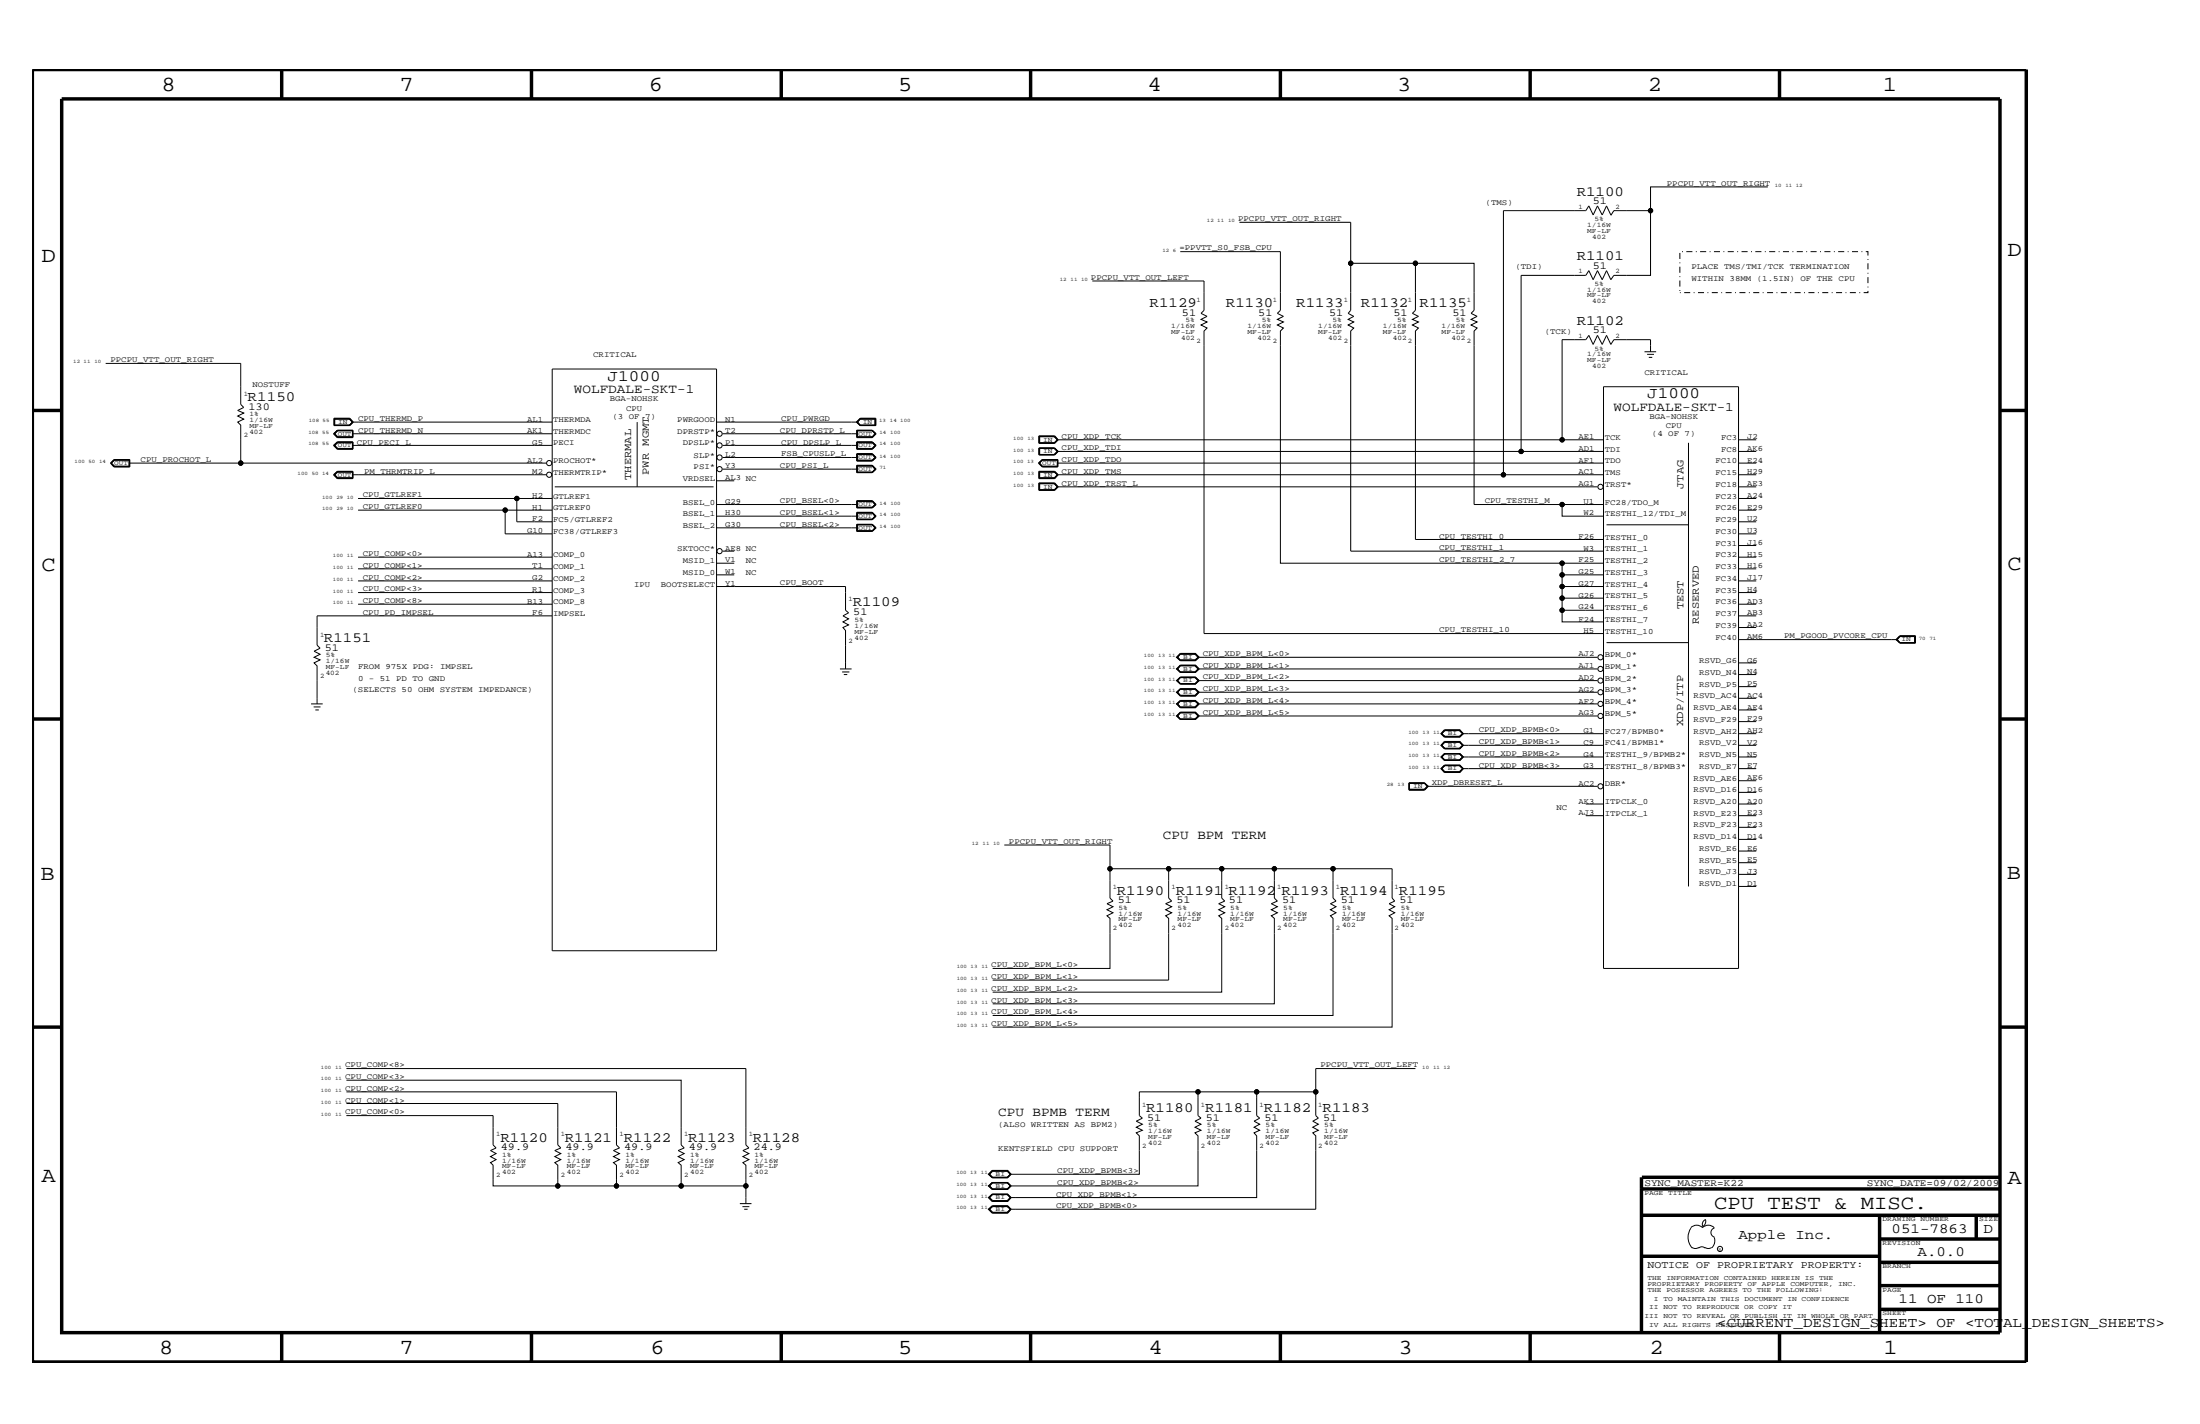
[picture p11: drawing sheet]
<svg xmlns="http://www.w3.org/2000/svg" width="432mm" height="279mm" viewBox="0 0 432 279" stroke-linecap="round" stroke-linejoin="round" font-family="sans-serif">
<g fill="none" stroke="#000" stroke-width=".2">
<path d="M347 36.7h-23v4.6M214.4 55.1h21.9v5.8l-.6 .6 1.2 .6-1.2 .6 1.2 .5-1.2 .6 1.2 .6-.6 .6v59.3h78.4M231.7 49.4h19.6v11.5l-.6 .6 1.2 .6-1.2 .6 1.2 .5-1.2 .6 1.2 .6-.6 .6v45.5h63.4M243.3 43.6h21.8v17.3l-.5 .6 1.1 .6-1.1 .6 1.1 .5-1.1 .6 1.1 .6-.6 .6v43.1h49.6M265.1 51.7h12.7M316.2 42.3l.6-1h7.2v12.7h-7.2l-.6 .9-.9-1.8-.8 1.8-1-1.8-.8 1.8-.9-1.8-.5 .9h-12.7v34.6h-91.1M316.2 42.2l-.9-1.8-.8 1.8-1-1.8-.8 1.8-.9-1.8-.5 .9h-16.2v51.9h-87.6M20.7 71.3h26.5v8l.6 .6-1.1 .6 1.1 .5-1.1 .6 1.1 .6-1.1 .6 .5 .6v7.5h-21.9M108.4 72.4h32.2v114.1h-32.2zM314.7 75.9h26.5v114.1h-26.5zM322.8 69h2.3M323.3 69.5h1.3"/>
<path d="M323.6 70.1h.7M324 69v-2.4h-7.2l-.6 1-.9-1.8-.8 1.8-1-1.8-.8 1.8-.9-1.8-.5 .8h-4.7v19.7h8.1M22.4 90.2h3.1v1.4h-3.1l-.7-.7zM22.4 90.2l-.6 .7 .6 .6M22.4 90.3l-.6 .6 .6 .6h2.9v-1.2M22.4 90.3h3M22.4 90.3l-.6 .6 .6 .6M25.4 90.2v1.3h-3M47.2 90.9h60M65.5 93.2l.7-.7h3.1v1.4h-3.1zM65.5 85.1l.7-.7h3.1v1.5h-3.1zM65.5 87.4l.7-.7h3.1v1.5h-3.1z"/>
<path d="M65.5 82.1h3.2l.6 .7-.6 .7h-3.2zM65.6 83.5v-1.4h3l.7 .7-.7 .7M65.6 82.2h3l.6 .6M66.2 93.8h3.1M66.2 85.8h3.1M66.2 88.1h3.1M66.2 84.4l-.7 .7 .7 .7M66.2 86.7l-.7 .7 .7 .7M66.2 92.6l-.7 .6 .7 .6M66.2 92.6l-.6 .6 .6 .6M66.2 92.6h3.1M66.2 85.8l-.6-.7 .6-.6h3v1.3"/>
<path d="M66.2 88.1l-.6-.7 .6-.6h3v1.3M66.3 84.5l-.6 .6 .6 .6h2.9M69.2 86.9h-2.9l-.6 .5 .6 .6h2.9M69.2 92.6h-2.9l-.6 .6 .6 .5h2.9M69.2 82.8l-.6 .6h-3M69.2 93.2h38M69.2 82.8h39.2M69.2 87.4h39.2M69.2 85.1h39.2M69.2 82.8l-.6-.6h-2.9v1.2M69.2 92.6v1.2M70.3 97.8h31.1"/>
<path d="M108.4 97.8h-7v4.6h7M108.9 95.5h31.1M125.1 82.8v12.7M140.6 99h27.7M140.6 82.8h27.7M140.6 94.3h3.5M141.8 87.4h26.5M141.8 85.1h26.5M141.8 92h26.5M141.8 89.8h26.5M168.1 82.8l.7-.7h3.1v1.4h-3.1zM168.2 98.2h3l.8 .8-.8 .7h-3z"/>
<path d="M168.2 84.4h3l.8 .7-.8 .8h-3zM168.2 86.7h3l.8 .7-.8 .8h-3zM168.2 89h3l.8 .8-.8 .6h-3zM168.2 91.3h3l.8 .7-.8 .7h-3zM168.2 99.6h3M168.2 85.8h3M168.2 88.1h3M168.2 98.3h3M168.2 89.1h3M168.2 91.4h3M168.2 91.4v1.2h3M168.2 98.3v1.3"/>
<path d="M168.3 98.4h2.9l.5 .6-.5 .5h-2.9zM168.3 86.9h2.9l.5 .5-.5 .6h-2.9zM168.3 89.2h2.9l.5 .6-.5 .5h-2.9zM168.3 92.6v-1.1h2.9l.5 .5-.5 .6M168.8 82.2l-.6 .6 .6 .6M168.8 82.2l-.5 .6 .5 .6M168.8 82.2h3v1.2h-3M171.2 84.5h-3v1.3M171.2 88.1l.6-.7-.6-.6h-3v1.3M171.2 98.3l.7 .7-.7 .6M171.2 86.7l.7 .7-.7 .7M171.2 89.1l.7 .7-.7 .6"/>
<path d="M171.2 84.4l.7 .7-.7 .7M171.2 91.4l.7 .6-.7 .7M171.2 84.5l.5 .6-.5 .6h-2.9v-1.2M171.2 98.3l.6 .7-.6 .6M171.2 89.1l.6 .7-.6 .6h-3v-1.3M171.2 84.5l.6 .6-.6 .7M171.2 91.4l.6 .6-.6 .6M171.7 82.2v1.2M171.9 82.1h-3.1l-.6 .7 .6 .7M203.8 90.9l.8-.7h3v1.4h-3zM203.9 85.5h3.1l.7 .8-.7 .7h-3.1zM203.9 87.9h3.1l.7 .7-.7 .7h-3.1z"/>
<path d="M203.9 92.5h3.1l.7 .7-.7 .7h-3.1zM203.9 94.8h3.1l.7 .7-.7 .7h-3.1zM204 88h2.9l.6 .6M204 87.9v1.4M204.1 92.6h2.8l.6 .6-.6 .5h-2.8zM204.6 91.5h3M204.6 90.3l-.5 .6 .5 .6h2.9M204.6 90.3h2.9v1.2M204.6 90.3l-.6 .6 .6 .6M204.6 90.2l-.7 .7 .7 .6M206.9 85.6l.7 .7-.7 .7M206.9 87.9l.7 .7-.7 .7"/>
<path d="M206.9 92.6l.7 .6-.7 .6M206.9 94.8l.7 .7-.7 .7M206.9 85.6l.6 .7M206.9 92.6l.6 .6M206.9 94.8l.6 .7M206.9 85.6h-2.9v1.4M206.9 92.6h-2.9v1.2h2.9M206.9 94.8h-2.9v1.4M207.5 88.6l-.6-.6h-2.8v1.2M207.5 86.3l-.6-.6h-2.8v1.2M207.5 95.5l-.6-.6h-2.8v1.2M207.5 86.3l-.6 .6h-2.9"/>
<path d="M207.5 88.6l-.6 .6h-2.9M207.5 93.2l-.6 .6M207.5 95.5l-.6 .6h-2.9M207.5 86.3h99.1M207.5 90.9h107.2M207.5 95.5h106M295.1 93.2h19.6M298.6 88.6h16.1M306.6 99h-17.3v-34l.6-.6-1.2-.6 1.2-.6-1.2-.5 1.2-.6-1.2-.6 .6-.6v-9.2h-11.5v9.2l-.6 .6 1.2 .6-1.2 .6 1.2 .5-1.2 .6 1.2 .6-.6 .6v40.9h36.9M314.7 99h-8.1v2.3h8.1M331.4 86.9v87M341.2 86.3h3.5"/>
<path d="M341.2 88.6h3.5M341.2 90.9h3.5M341.2 93.2h3.5M341.2 95.5h3.5M341.2 97.8h3.5M70.3 100.1h38.1M70.3 111.6h38.1M70.3 116.3h38.1M70.3 109.3h38.1M70.3 114h38.1M70.3 118.6h38.1M99.2 100.1v4.7h9.2"/>
<path d="M140.6 115.1h25.4v4.6l.5 .5-1.1 .6 1.1 .6-1.1 .6 1.1 .6-1.1 .5 .6 .6v7.6M140.6 110.5h3.5M140.6 112.8h3.5M140.6 101.3h27.7M140.6 103.6h27.7M141.8 108.1h2.3M168.2 100.5h3l.8 .8-.8 .7h-3zM168.2 100.6h3M168.2 100.6v1.3h3M168.3 101.9v-1.2h2.9l.5 .6-.5 .6M168.3 103v1.2M171.2 102.9l.8 .7-.8 .6"/>
<path d="M171.2 103l.5 .6-.5 .6M171.2 103h-3v1.2h3M171.2 102.9h-3v1.3h3M171.2 100.6l.7 .7-.7 .7M171.2 102.9l.7 .7-.7 .6M171.2 100.6l.6 .7-.6 .6M171.2 103l.6 .6-.6 .6M306.6 110.5v2.3h8.1M306.6 112.8v2.3h8.1M306.6 115.1v2.3h8.1M306.6 117.4v2.3h8.1M306.6 119.7v2.3h8.1"/>
<path d="M315.3 103h16.1M341.2 100.1h3.5M341.2 102.4h3.5M341.2 104.8h3.5M341.2 107h3.5M341.2 109.3h3.5M341.2 111.6h3.5M341.2 114h3.5M341.2 116.3h3.5M341.2 118.6h3.5M61 138.1h2.3M61.6 138.7h1.3"/>
<path d="M61.9 139.3h.7M108.4 120.8h-46.2v5.8l.6 .6-1.2 .6 1.2 .6-1.2 .6 1.2 .5-1.2 .6 .6 .6v7.4M164.9 131.3h2.2M165.3 131.8h1.4M165.6 132.4h.7M230.9 129l.8-.8h2.9l.8 .8-.8 .6h-2.9zM230.9 131.3l.8-.8h2.9l.8 .8-.8 .6h-2.9zM230.9 135.8l.8-.7h2.9l.8 .7-.8 .8h-2.9zM230.9 138.1l.8-.7h2.9l.8 .7-.8 .8h-2.9zM231.7 135.2h2.8l.6 .6h78.4M231.7 132.9h2.8l.6 .6h78.4M231.7 128.3l-.7 .7 .7 .6"/>
<path d="M231.7 128.3l-.6 .7 .6 .6M231.7 130.6l-.7 .7 .7 .6M231.7 130.6l-.6 .7 .6 .5M231.7 135.2l-.5 .6 .5 .6h2.8l.6-.6M231.7 135.1l-.7 .7 .7 .7M231.7 135.2l-.6 .6 .6 .7M231.7 132.9l-.8 .6 .8 .7M231.7 132.9l-.7 .6 .7 .7M231.7 132.9l-.6 .6 .6 .6M231.7 132.9l-.5 .6 .5 .6M231.7 139.8l-.7 .7 .7 .7M231.7 139.8l-.6 .7 .6 .6"/>
<path d="M231.7 137.5l-.7 .6 .7 .7M231.7 137.5l-.6 .6 .6 .7M231.7 132.9h2.9l.8 .6-.8 .7h-2.9M231.7 139.7h2.9l.8 .8-.8 .7h-2.9l-.8-.7zM231.7 128.3h2.9l.7 .7-.7 .6h-2.9M231.7 130.6h2.9l.7 .7-.7 .6h-2.9M231.7 135.1h2.9l.7 .7-.7 .7h-2.9M231.7 132.9h2.9l.7 .6-.7 .7h-2.9M231.7 139.8h2.9l.7 .7-.7 .7h-2.9M231.7 137.5h2.9l.7 .6-.7 .7h-2.9M231.7 128.3h2.9l.6 .7-.6 .6h-2.9M231.7 130.6h2.9l.6 .7-.6 .5h-2.9"/>
<path d="M231.7 135.2h2.9l.6 .6-.6 .7h-2.9M231.7 132.9h2.9l.6 .6-.6 .6h-2.9M231.7 139.8h2.9l.6 .7-.6 .6h-2.9M231.7 137.5h2.9l.6 .6-.6 .7h-2.9M235.1 129l-.6 .5h-2.8l-.5-.5 .5-.6h2.8l.6 .6h78.4M235.1 131.3l-.6 .5h-2.8M235.1 133.5l-.6 .6h-2.8M313.5 131.3h-78.4l-.6-.6h-2.8l-.5 .6 .5 .5M313.5 138.1h-78.4l-.6-.5h-2.8l-.5 .5 .5 .6h2.8l.6-.6M315.3 126.1h16.1M341.2 120.8h3.5M341.2 123.1h3.5"/>
<path d="M341.2 125.5h31.2M341.2 134.7h3.5M341.2 132.4h3.5M341.2 130.1h3.5M341.2 139.3h3.5M341.2 137h3.5M372.4 125.5l.5 .6M372.4 125.5l.5-.6h2.9v1.2M372.9 124.7h3v1.5h-3l-.8-.7zM372.9 124.8h3M372.9 124.8l-.6 .7 .6 .6M372.9 124.8l-.7 .7 .7 .7"/>
<path d="M375.9 124.8v1.3h-3M235.1 140.5l-.6 .6h-2.8M276.5 153.6h3.1l.7 .7-.7 .7h-3.1zM276.6 153.7v1.2h3M276.6 153.7h3l.5 .6M276.6 153.7h3l.6 .6-.6 .6M279.6 153.6l.7 .7-.7 .7h-3.1M280.1 154.3l-.5 .6M280.1 154.3h33.4M282.8 150.8l.7-.7h3l.7 .7-.7 .7h-2.9l-.7-.7 .7-.7h2.9l.7 .7-.7 .8h-3zM283.5 147.8h3l.7 .7-.7 .7h-2.9l-.7-.7 .7-.7h2.9l.7 .7-.7 .7h-3l-.7-.7zM283.5 145.5h3l.7 .7-.7 .7h-2.9l-.7-.7 .7-.6h2.9l.7 .6-.7 .7h-3l-.7-.7z"/>
<path d="M283.6 143.3h2.9l.7 .7-.7 .6h-3l-.7-.6 .7-.8h3l.7 .8-.7 .5h-2.9M283.6 145.6h2.8l.7 .6-.7 .6h-2.8M283.6 143.3h2.8l.7 .7-.7 .5h-2.8M283.6 147.9h2.8l.7 .6-.7 .6h-2.8M283.6 150.2h2.8l.7 .6-.7 .7h-2.8M283.6 145.6l-.6 .6 .6 .6M283.6 143.3l-.7 .7 .7 .5M283.6 143.3l-.6 .7 .6 .5M283.6 147.9h2.8l.6 .6h27.7M283.6 147.9l-.6 .6 .6 .6M283.6 150.2h2.8l.6 .6h27.7M283.6 150.2l-.6 .6 .6 .6h2.8l.6-.6"/>
<path d="M283.6 150.2l-.6 .6 .6 .7M287 146.2l-.6 .6h-2.8M287 144l-.6 .5h-2.8l-.6-.5 .6-.6h2.8l.6 .6h27.7M287 148.5l-.6 .6h-2.8M311.3 157.8h3.4M313.5 140.5h-78.4l-.6-.6h-2.8l-.5 .6 .5 .6M314.7 146.2h-27.7l-.6-.6h-2.8l-.6 .6 .6 .6M341.2 144h3.5M341.2 146.2h3.5M341.2 157.8h3.5M341.2 150.8h3.5M341.2 148.5h3.5"/>
<path d="M341.2 141.6h3.5M341.2 153.2h3.5M341.2 155.5h3.5M197.1 165.8h20.8v10.4l.6 .6-1.2 .5 1.2 .6-1.2 .6 1.2 .6-1.2 .6 .6 .5v9.8h-23.1M217.9 170.5h11.5M239.8 170.5h10.3M261.6 170.5h11.6v5.7l.5 .6-1.1 .5 1.1 .6-1.1 .6 1.1 .6-1.1 .6 .6 .5v21.3h-78.4M311.3 160h3.4M341.2 160h3.5M341.2 164.7h3.5M341.2 169.3h3.5M341.2 167h3.5"/>
<path d="M341.2 162.3h3.5M341.2 173.9h3.5M341.2 171.6h3.5M194.8 197h55.3v-16.8l-.6-.5 1.2-.6-1.2-.6 1.2-.6-1.2-.6 1.2-.5-.6-.6v-5.7h11.5v5.7l.6 .6-1.1 .5 1.1 .6-1.1 .6 1.1 .6-1.1 .6 .5 .5v19h-66.8M194.8 192.3h34.6v-12.1l-.6-.5 1.2-.6-1.2-.6 1.2-.6-1.2-.6 1.2-.5-.6-.6v-5.7h10.4v5.7l.6 .6-1.2 .5 1.2 .6-1.2 .6 1.2 .6-1.2 .6 .6 .5v14.5h-45M68 211.9h65.7v12.7l.6 .6-1.2 .5 1.2 .6-1.2 .6 1.2 .6-1.2 .6 .6 .5v4.1M68 216.5h41.5v8.1l.6 .6-1.2 .5 1.2 .6-1.2 .6 1.2 .6-1.2 .6 .6 .5v4.1h-12.7v-4.1l-.5-.5 1.1-.6-1.1-.6 1.1-.6-1.1-.6 1.1-.5-.6-.6v-5.7h-28.8M68 214.2h53v10.4l.6 .6-1.2 .5 1.2 .6-1.2 .6 1.2 .6-1.2 .6 .6 .5v4.1h-11.5M68 209.7h78.4v14.9l.6 .6-1.2 .5 1.2 .6-1.2 .6 1.2 .6-1.2 .6 .6 .5v7.6M235.1 214.2h-11.5v4.7l.6 .5-1.2 .6 1.2 .6-1.2 .6 1.2 .6-1.2 .5 .6 .6v7.5h-25.3l-.6-.6h-2.9l-.6 .6 .6 .6h2.9l.6-.6-.6-.7h-3M246.6 214.2h-11.5v4.7l.6 .5-1.2 .6 1.2 .6-1.2 .6 1.2 .6-1.2 .5 .6 .6v9.8h-36.8l-.6-.6h-2.9l-.6 .6 .6 .6h2.9l.6-.6-.6-.6h-3l-.5 .6 .5 .6h3l.6-.6M258.2 214.2h-11.6v4.7l.6 .5-1.1 .6 1.1 .6-1.1 .6 1.1 .6-1.1 .5 .5 .6v12.1h-48.3l-.6-.6h-2.9l-.6 .6 .6 .6h2.9l.6-.6-.6-.6h-3l-.5 .6 .5 .7"/>
<path d="M277.8 209.7h-19.6v9.2l.6 .5-1.1 .6 1.1 .6-1.1 .6 1.1 .6-1.1 .5 .5 .6v14.4h-59.9l-.6-.5h-2.9l-.6 .5 .6 .6h2.9l.6-.6-.6-.6h-3M121 232.7h25.4M145.2 236.2h2.3M145.7 236.8h1.4M146.1 237.3h.6M194 230.4l.7-.8h3.1l.7 .8-.7 .7h-3.1zM194 235l.7-.7h3.1l.7 .7-.7 .7h-3.1zM194 237.3l.7-.7h3.1l.7 .7-.7 .7h-3.1zM194.7 229.7l-.5 .7 .5 .6h3l.6-.6M194.7 229.7l-.6 .7 .6 .7M194.7 232l-.7 .7 .7 .7M194.7 232l-.6 .7 .6 .7"/>
<path d="M194.7 234.3l-.6 .7 .6 .7M194.7 236.7l-.6 .6 .6 .6M194.7 236.7l-.5 .6 .5 .6M194.7 232h3.1l.7 .7-.7 .7h-3.1M194.7 229.7h3l.7 .7-.7 .7h-3M194.7 232h3l.7 .7-.7 .7h-3M194.7 234.3h3l.7 .7-.7 .7h-3M194.7 236.7h3l.7 .6-.7 .6h-3M198.3 235l-.6 .7h-3M198.3 237.3l-.6 .6h-3M334.7 239.3l.1 .3a1.19 1.19 0 0 1-.6 1.1M334.8 239.3a1.02 1.02 0 0 0-.6 1.3"/>
<path d="M331.9 240.9a1.61 1.61 0 0 1 2.3 0 1.58 1.58 0 0 1 2.3 0M331.9 241a3.1 3.1 0 0 0 .2 3.9M332.1 244.8l.7 .2 .6-.2M333.4 244.9l.6-.3 .7 .3M334.6 244.8l.7 .2 .7-.2M336.5 242.8l.1 .6a1.95 1.95 0 0 1-.6 1.4M336.5 240.9a.93 .93 0 0 0-.7 .9 .93 .93 0 0 0 .7 .9"/>
<circle cx="265.1" cy="51.7" r=".42"/>
<circle cx="277.8" cy="51.7" r=".42"/>
<circle cx="324" cy="41.3" r=".42"/>
<circle cx="47.2" cy="90.9" r=".42"/>
<circle cx="101.4" cy="97.8" r=".42"/>
<circle cx="107.8" cy="90.9" r=".51"/>
<circle cx="107.8" cy="93.2" r=".51"/>
<circle cx="141.2" cy="87.4" r=".51"/>
<circle cx="141.2" cy="92" r=".51"/>
<circle cx="141.2" cy="89.8" r=".51"/>
<circle cx="141.2" cy="85.1" r=".51"/>
<circle cx="295.1" cy="93.2" r=".42"/>
<circle cx="298.6" cy="88.6" r=".42"/>
<circle cx="306.6" cy="99" r=".42"/>
<circle cx="306.6" cy="86.3" r=".42"/>
<circle cx="314.1" cy="95.5" r=".51"/>
<circle cx="99.2" cy="100.1" r=".42"/>
<circle cx="141.2" cy="108.1" r=".51"/>
<circle cx="306.6" cy="115.1" r=".42"/>
<circle cx="306.6" cy="110.5" r=".42"/>
<circle cx="306.6" cy="117.4" r=".42"/>
<circle cx="306.6" cy="119.7" r=".42"/>
<circle cx="306.6" cy="112.8" r=".42"/>
<circle cx="314.1" cy="135.8" r=".51"/>
<circle cx="314.1" cy="129" r=".51"/>
<circle cx="314.1" cy="131.3" r=".51"/>
<circle cx="314.1" cy="138.1" r=".51"/>
<circle cx="314.1" cy="133.5" r=".51"/>
<circle cx="314.1" cy="140.5" r=".51"/>
<circle cx="314.1" cy="154.3" r=".51"/>
<circle cx="217.9" cy="170.5" r=".42"/>
<circle cx="229.4" cy="170.5" r=".42"/>
<circle cx="239.8" cy="170.5" r=".42"/>
<circle cx="250.1" cy="170.5" r=".42"/>
<circle cx="261.6" cy="170.5" r=".42"/>
<circle cx="235.1" cy="214.2" r=".42"/>
<circle cx="246.6" cy="214.2" r=".42"/>
<circle cx="258.2" cy="214.2" r=".42"/>
<circle cx="109.5" cy="232.7" r=".42"/>
<circle cx="121" cy="232.7" r=".42"/>
<circle cx="133.7" cy="232.7" r=".42"/>
<circle cx="146.4" cy="232.7" r=".42"/>
<circle cx="337.6" cy="245.1" r=".51"/>
</g>
<g fill="none" stroke="#000" stroke-width=".68" stroke-linecap="butt">
<path d="M6.4 13.6h391.3v253.6h-391.3zM12.1 19.4h380.4v242.1h-380.4zM55.3 13.6v5.8M104.3 13.6v5.8M153.3 13.6v5.8M202.3 13.6v5.8M251.3 13.6v5.8M300.3 13.6v5.8M349.3 13.6v5.8M6.4 80.5h5.7M392.5 80.5h5.2M6.4 141.1h5.7"/>
<path d="M392.5 141.1h5.2M6.4 201.5h5.7M392.5 201.5h5.2M322.2 231v30.5M322.2 233.3h70.3M322.2 238.4h70.3M322.3 231h70.2M368.9 238.4v23.1M387.9 238.4v4.7M322.2 246.5h46.7M368.9 256.9h23.6M368.9 252.2h23.6"/>
<path d="M368.9 247.7h23.6M368.9 243.1h23.6M55.3 261.5v5.7M104.3 261.5v5.7M153.3 261.5v5.7M202.3 261.7v5.5M251.3 261.5v5.7M300.3 261.5v5.7M349.3 261.5v5.7"/>
</g>
<path d="M329.7 49.4h36.9v8h-36.9z" fill="none" stroke="#000" stroke-width=".2" stroke-dasharray=".2 .7 1.2 .7" stroke-linecap="butt"/>
<g fill="#000">
<circle cx="265.1" cy="51.7" r=".42"/>
<circle cx="277.8" cy="51.7" r=".42"/>
<circle cx="324" cy="41.3" r=".42"/>
<circle cx="47.2" cy="90.9" r=".42"/>
<circle cx="101.4" cy="97.8" r=".42"/>
<circle cx="295.1" cy="93.2" r=".42"/>
<circle cx="298.6" cy="88.6" r=".42"/>
<circle cx="306.6" cy="99" r=".42"/>
<circle cx="306.6" cy="86.3" r=".42"/>
<circle cx="99.2" cy="100.1" r=".42"/>
<circle cx="306.6" cy="115.1" r=".42"/>
<circle cx="306.6" cy="110.5" r=".42"/>
<circle cx="306.6" cy="117.4" r=".42"/>
<circle cx="306.6" cy="119.7" r=".42"/>
<circle cx="306.6" cy="112.8" r=".42"/>
<circle cx="217.9" cy="170.5" r=".42"/>
<circle cx="229.4" cy="170.5" r=".42"/>
<circle cx="239.8" cy="170.5" r=".42"/>
<circle cx="250.1" cy="170.5" r=".42"/>
<circle cx="261.6" cy="170.5" r=".42"/>
<circle cx="235.1" cy="214.2" r=".42"/>
<circle cx="246.6" cy="214.2" r=".42"/>
<circle cx="258.2" cy="214.2" r=".42"/>
<circle cx="109.5" cy="232.7" r=".42"/>
<circle cx="121" cy="232.7" r=".42"/>
<circle cx="133.7" cy="232.7" r=".42"/>
<circle cx="146.4" cy="232.7" r=".42"/>
</g>
<g font-size="4.2">
<text x="31.7" y="17.8">8</text>
<text x="78.4" y="17.8">7</text>
<text x="127.3" y="17.8">6</text>
<text x="176.3" y="17.8">5</text>
<text x="225.2" y="17.8">4</text>
<text x="274.2" y="17.8">3</text>
<text x="323.4" y="17.8">2</text>
<text x="369.6" y="17.8">1</text>
<text x="8.1" y="51.3">D</text>
<text x="394" y="50.3">D</text>
<text x="8.1" y="112.1">C</text>
<text x="394" y="111.9">C</text>
<text x="8" y="172.7">B</text>
<text x="393.9" y="172.5">B</text>
<text x="8.1" y="232">A</text>
<text x="394" y="232.4">A</text>
<text x="31.3" y="265.6">8</text>
<text x="78.4" y="265.6">7</text>
<text x="127.7" y="265.6">6</text>
<text x="176.3" y="265.6">5</text>
<text x="225.4" y="265.6">4</text>
<text x="274.5" y="265.6">3</text>
<text x="323.8" y="265.6">2</text>
<text x="369.7" y="265.6">1</text>
</g>
<text font-size="3.9" x="336.4" y="237.3">CPU TEST &amp; MISC.</text>
<g font-size="3.1">
<text x="119.3" y="74.8">J1000</text>
<text x="323.3" y="78.2">J1000</text>
</g>
<g font-size="2.8">
<text x="309.5" y="38.5">R1100</text>
<text x="309.5" y="51.1">R1101</text>
<text x="225.6" y="60.2">R1129</text>
<text x="240.6" y="60.2">R1130</text>
<text x="254.4" y="60.2">R1133</text>
<text x="267.1" y="60.2">R1132</text>
<text x="278.6" y="60.2">R1135</text>
<text x="309.5" y="63.8">R1102</text>
<text x="48.6" y="78.7">R1150</text>
<text x="167.4" y="119">R1109</text>
<text x="63.6" y="125.9">R1151</text>
<text x="219.2" y="175.5">R1190</text>
<text x="230.8" y="175.5">R1191</text>
<text x="241.1" y="175.5">R1192</text>
<text x="251.5" y="175.5">R1193</text>
<text x="263.1" y="175.5">R1194</text>
<text x="274.6" y="175.5">R1195</text>
<text x="225" y="218.1">R1180</text>
<text x="236.6" y="218.1">R1181</text>
<text x="248.1" y="218.1">R1182</text>
<text x="259.6" y="218.1">R1183</text>
<text x="98.2" y="224">R1120</text>
<text x="110.8" y="224">R1121</text>
<text x="122.4" y="224">R1122</text>
<text x="135" y="224">R1123</text>
<text x="147.7" y="224">R1128</text>
<text x="341.2" y="243.1">Apple Inc.</text>
<text x="371.3" y="241.9">051-7863</text>
<text x="389.3" y="241.9">D</text>
<text x="376.4" y="246.5">A.0.0</text>
<text x="372.6" y="255.7">11 OF 110</text>
<text x="337.1" y="260.4">&lt;CURRENT_DESIGN_SHEET&gt; OF &lt;TOTAL_DESIGN_SHEETS&gt;</text>
</g>
<g font-size="2.5">
<text x="112.6" y="77.1">WOLFDALE-SKT-1</text>
<text x="316.7" y="80.5">WOLFDALE-SKT-1</text>
<text x="228.3" y="164.7">CPU BPM TERM</text>
<text x="195.9" y="218.9">CPU BPMB TERM</text>
</g>
<g font-size="2.1">
<text x="312.6" y="40.1">51</text>
<text x="312.6" y="52.8">51</text>
<text x="232" y="61.9">51</text>
<text x="247" y="61.9">51</text>
<text x="260.9" y="61.9">51</text>
<text x="273.5" y="61.9">51</text>
<text x="285.1" y="61.9">51</text>
<text x="312.6" y="65.4">51</text>
<text x="48.8" y="80.4">130</text>
<text x="123.9" y="94.2" transform="rotate(-90 123.9 94.2)">THERMAL</text>
<text x="127.3" y="93.2" transform="rotate(-90 127.3 93.2)">PWR MGMT</text>
<text x="330.5" y="95.9" transform="rotate(-90 330.5 95.9)">JTAG</text>
<text x="330.5" y="119.5" transform="rotate(-90 330.5 119.5)">TEST</text>
<text x="167.5" y="120.8">51</text>
<text x="333.4" y="122.4" transform="rotate(-90 333.4 122.4)">RESERVED</text>
<text x="63.8" y="127.7">51</text>
<text x="330.4" y="142.4" transform="rotate(-90 330.4 142.4)">XDP/ITP</text>
<text x="219.4" y="177.2">51</text>
<text x="230.9" y="177.2">51</text>
<text x="241.2" y="177.2">51</text>
<text x="251.6" y="177.2">51</text>
<text x="263.1" y="177.2">51</text>
<text x="274.7" y="177.2">51</text>
<text x="225.1" y="219.9">51</text>
<text x="236.6" y="219.9">51</text>
<text x="248.2" y="219.9">51</text>
<text x="259.7" y="219.9">51</text>
<text x="98.3" y="225.7">49.9</text>
<text x="111" y="225.7">49.9</text>
<text x="122.5" y="225.7">49.9</text>
<text x="135.2" y="225.7">49.9</text>
<text x="147.9" y="225.7">24.9</text>
</g>
<text font-size="2" x="323.3" y="248.9">NOTICE OF PROPRIETARY PROPERTY:</text>
<g font-size="1.9">
<text x="322.7" y="232.7">SYNC_MASTER=K22</text>
<text x="366.4" y="232.7">SYNC_DATE=09/02/2009</text>
</g>
<g font-size="1.6">
<text x="291.6" y="40.2">(TMS)</text>
<text x="327.2" y="36.5">PPCPU_VTT_OUT_RIGHT</text>
<text x="243" y="43.4">PPCPU_VTT_OUT_RIGHT</text>
<text x="231.5" y="49.1">=PPVTT_S0_FSB_CPU</text>
<text x="297.4" y="52.9">(TDI)</text>
<text x="332" y="52.9">PLACE TMS/TMI/TCK TERMINATION</text>
<text x="214.1" y="54.9">PPCPU_VTT_OUT_LEFT</text>
<text x="332" y="55.1">WITHIN 38MM (1.5IN) OF THE CPU</text>
<text x="303.2" y="65.6">(TCK)</text>
<text x="21.7" y="71.1">PPCPU_VTT_OUT_RIGHT</text>
<text x="116.4" y="70.1">CRITICAL</text>
<text x="49.5" y="75.9">NOSTUFF</text>
<text x="322.7" y="73.6">CRITICAL</text>
<text x="70.3" y="82.6">CPU_THERMD_P</text>
<text x="103.5" y="82.7">AL1</text>
<text x="108.5" y="82.8">THERMDA</text>
<text x="119.7" y="78.8">BGA-NOHSK</text>
<text x="120.2" y="82.2">(3 OF 7)</text>
<text x="122.9" y="80.5">CPU</text>
<text x="132.9" y="82.8">PWRGOOD</text>
<text x="142.3" y="82.7">N1</text>
<text x="153.3" y="82.6">CPU_PWRGD</text>
<text x="323.7" y="82.2">BGA-NOHSK</text>
<text x="326.9" y="83.9">CPU</text>
<text x="70" y="87.2">CPU_PECI_L</text>
<text x="70.3" y="84.9">CPU_THERMD_N</text>
<text x="103.5" y="85">AK1</text>
<text x="104.5" y="87.3">G5</text>
<text x="108.5" y="85.1">THERMDC</text>
<text x="108.5" y="87.4">PECI</text>
<text x="132.9" y="85.1">DPRSTP*</text>
<text x="134" y="87.4">DPSLP*</text>
<text x="136.1" y="89.8">SLP*</text>
<text x="142.3" y="89.6">L2</text>
<text x="142.3" y="87.3">P1</text>
<text x="142.3" y="85">T2</text>
<text x="153.1" y="84.9">CPU_DPRSTP_L</text>
<text x="153.3" y="89.5">FSB_CPUSLP_L</text>
<text x="153.3" y="87.2">CPU_DPSLP_L</text>
<text x="208.4" y="88.3">CPU_XDP_TDI</text>
<text x="208.4" y="86">CPU_XDP_TCK</text>
<text x="309.8" y="88.5">AD1</text>
<text x="309.8" y="86.1">AE1</text>
<text x="315" y="86.3">TCK</text>
<text x="315" y="88.6">TDI</text>
<text x="324.2" y="85.6">(4 OF 7)</text>
<text x="337.8" y="86.3">FC3</text>
<text x="337.8" y="88.6">FC8</text>
<text x="342.9" y="88.5">AK6</text>
<text x="342.9" y="86.1">J2</text>
<text x="27.6" y="90.7">CPU_PROCHOT_L</text>
<text x="71.5" y="93">PM_THRMTRIP_L</text>
<text x="103.5" y="90.8">AL2</text>
<text x="104.5" y="93.1">M2</text>
<text x="108.5" y="90.9">PROCHOT*</text>
<text x="108.5" y="93.2">THERMTRIP*</text>
<text x="134" y="94.3">VRDSEL</text>
<text x="136.1" y="92.1">PSI*</text>
<text x="142.3" y="94.3">AL3 NC</text>
<text x="142.3" y="91.9">Y3</text>
<text x="153.1" y="91.8">CPU_PSI_L</text>
<text x="208.4" y="95.3">CPU_XDP_TRST_L</text>
<text x="208.4" y="90.7">CPU_XDP_TDO</text>
<text x="208.4" y="93">CPU_XDP_TMS</text>
<text x="309.8" y="95.4">AG1</text>
<text x="309.8" y="93.1">AC1</text>
<text x="309.8" y="90.8">AF1</text>
<text x="315" y="90.9">TDO</text>
<text x="315" y="93.2">TMS</text>
<text x="315" y="95.5">TRST*</text>
<text x="336.7" y="90.9">FC10</text>
<text x="336.7" y="93.2">FC15</text>
<text x="336.7" y="95.5">FC18</text>
<text x="342.9" y="95.4">AE3</text>
<text x="342.9" y="93.1">H29</text>
<text x="342.9" y="90.8">E24</text>
<text x="71.2" y="97.6">CPU_GTLREF1</text>
<text x="71.2" y="99.9">CPU_GTLREF0</text>
<text x="104.5" y="97.7">H2</text>
<text x="104.5" y="100">H1</text>
<text x="108.5" y="97.8">GTLREF1</text>
<text x="108.5" y="100.1">GTLREF0</text>
<text x="134" y="99">BSEL_0</text>
<text x="134" y="101.3">BSEL_1</text>
<text x="142.3" y="101.1">H30</text>
<text x="142.3" y="98.8">G29</text>
<text x="153.1" y="101">CPU_BSEL&lt;1&gt;</text>
<text x="153.1" y="98.7">CPU_BSEL&lt;0&gt;</text>
<text x="291.4" y="98.7">CPU_TESTHI_M</text>
<text x="310.8" y="101.1">W2</text>
<text x="310.8" y="98.8">U1</text>
<text x="315" y="99">FC28/TDO_M</text>
<text x="315" y="101.3">TESTHI_12/TDI_M</text>
<text x="336.7" y="97.8">FC23</text>
<text x="336.7" y="100.1">FC26</text>
<text x="342.9" y="100">E29</text>
<text x="342.9" y="97.7">A24</text>
<text x="103.5" y="104.6">G10</text>
<text x="104.5" y="102.3">F2</text>
<text x="108.5" y="102.4">FC5/GTLREF2</text>
<text x="108.5" y="104.8">FC38/GTLREF3</text>
<text x="134" y="103.6">BSEL_2</text>
<text x="142.3" y="103.5">G30</text>
<text x="153.1" y="103.3">CPU_BSEL&lt;2&gt;</text>
<text x="282.4" y="108">CPU_TESTHI_1</text>
<text x="282.4" y="105.7">CPU_TESTHI_0</text>
<text x="309.8" y="105.8">F26</text>
<text x="315" y="105.9">TESTHI_0</text>
<text x="336.7" y="102.4">FC29</text>
<text x="336.7" y="104.8">FC30</text>
<text x="336.7" y="107">FC31</text>
<text x="342.9" y="106.9">J16</text>
<text x="342.9" y="104.6">U3</text>
<text x="342.9" y="102.3">U2</text>
<text x="71.2" y="111.4">CPU_COMP&lt;1&gt;</text>
<text x="71.2" y="109.1">CPU_COMP&lt;0&gt;</text>
<text x="71.2" y="113.7">CPU_COMP&lt;2&gt;</text>
<text x="103.5" y="109.2">A13</text>
<text x="104.5" y="113.8">G2</text>
<text x="104.5" y="111.5">T1</text>
<text x="108.5" y="109.3">COMP_0</text>
<text x="108.5" y="111.6">COMP_1</text>
<text x="108.5" y="114">COMP_2</text>
<text x="132.9" y="108.1">SKTOCC*</text>
<text x="134" y="112.8">MSID_0</text>
<text x="134" y="110.5">MSID_1</text>
<text x="142.3" y="110.3">V1</text>
<text x="142.3" y="112.7">W1</text>
<text x="142.3" y="108.1">AE8 NC</text>
<text x="146.4" y="110.5">NC</text>
<text x="146.4" y="112.8">NC</text>
<text x="282.4" y="110.3">CPU_TESTHI_2_7</text>
<text x="309.8" y="112.7">G25</text>
<text x="309.8" y="110.3">F25</text>
<text x="310.8" y="108.1">W3</text>
<text x="315" y="108.1">TESTHI_1</text>
<text x="315" y="110.5">TESTHI_2</text>
<text x="315" y="112.8">TESTHI_3</text>
<text x="336.7" y="109.3">FC32</text>
<text x="336.7" y="111.6">FC33</text>
<text x="336.7" y="114">FC34</text>
<text x="342.9" y="113.8">J17</text>
<text x="342.9" y="111.5">H16</text>
<text x="342.9" y="109.2">H15</text>
<text x="71.2" y="118.3">CPU_COMP&lt;8&gt;</text>
<text x="71.2" y="116">CPU_COMP&lt;3&gt;</text>
<text x="103.5" y="118.5">B13</text>
<text x="104.5" y="116.1">R1</text>
<text x="108.5" y="116.3">COMP_3</text>
<text x="108.5" y="118.6">COMP_8</text>
<text x="124.5" y="115.1">IPU</text>
<text x="129.7" y="115.1">BOOTSELECT</text>
<text x="142.3" y="115">Y1</text>
<text x="153.1" y="114.8">CPU_BOOT</text>
<text x="309.8" y="119.6">G24</text>
<text x="309.8" y="117.3">G26</text>
<text x="309.8" y="115">G27</text>
<text x="315" y="115.1">TESTHI_4</text>
<text x="315" y="117.4">TESTHI_5</text>
<text x="315" y="119.7">TESTHI_6</text>
<text x="336.7" y="116.3">FC35</text>
<text x="336.7" y="118.6">FC36</text>
<text x="342.9" y="118.5">AD3</text>
<text x="342.9" y="116.1">H4</text>
<text x="71.2" y="120.7">CPU_PD_IMPSEL</text>
<text x="104.5" y="120.8">F6</text>
<text x="108.5" y="120.8">IMPSEL</text>
<text x="282.4" y="124.1">CPU_TESTHI_10</text>
<text x="309.8" y="121.9">F24</text>
<text x="310.8" y="124.2">H5</text>
<text x="315" y="122">TESTHI_7</text>
<text x="315" y="124.3">TESTHI_10</text>
<text x="336.7" y="120.8">FC37</text>
<text x="336.7" y="123.1">FC39</text>
<text x="336.7" y="125.5">FC40</text>
<text x="342.9" y="125.3">AM6</text>
<text x="342.9" y="123">AA2</text>
<text x="342.9" y="120.8">AB3</text>
<text x="350.2" y="125.3">PM_PGOOD_PVCORE_CPU</text>
<text x="70.3" y="131.3">FROM 975X PDG: IMPSEL</text>
<text x="236.1" y="131">CPU_XDP_BPM_L&lt;1&gt;</text>
<text x="236.1" y="128.7">CPU_XDP_BPM_L&lt;0&gt;</text>
<text x="309.8" y="131.1">AJ1</text>
<text x="309.8" y="128.8">AJ2</text>
<text x="315" y="129">BPM_0*</text>
<text x="315" y="131.3">BPM_1*</text>
<text x="333.5" y="130.1">RSVD_G6</text>
<text x="342.9" y="130">G6</text>
<text x="69.2" y="135.8">(SELECTS 50 OHM SYSTEM IMPEDANCE)</text>
<text x="70.3" y="133.5">0 - 51 PD TO GND</text>
<text x="236.1" y="138">CPU_XDP_BPM_L&lt;4&gt;</text>
<text x="236.1" y="135.7">CPU_XDP_BPM_L&lt;3&gt;</text>
<text x="236.1" y="133.3">CPU_XDP_BPM_L&lt;2&gt;</text>
<text x="309.8" y="135.7">AG2</text>
<text x="309.8" y="133.5">AD2</text>
<text x="315" y="133.5">BPM_2*</text>
<text x="315" y="135.8">BPM_3*</text>
<text x="332.4" y="137">RSVD_AC4</text>
<text x="333.5" y="132.4">RSVD_N4</text>
<text x="333.5" y="134.7">RSVD_P5</text>
<text x="342.9" y="134.6">P5</text>
<text x="342.9" y="132.3">N4</text>
<text x="342.9" y="136.9">AC4</text>
<text x="236.1" y="140.2">CPU_XDP_BPM_L&lt;5&gt;</text>
<text x="290.2" y="143.7">CPU_XDP_BPMB&lt;0&gt;</text>
<text x="309.8" y="140.3">AG3</text>
<text x="309.8" y="138">AF2</text>
<text x="310.8" y="143.8">G1</text>
<text x="315" y="138.1">BPM_4*</text>
<text x="315" y="140.5">BPM_5*</text>
<text x="315" y="144">FC27/BPMB0*</text>
<text x="332.4" y="139.3">RSVD_AE4</text>
<text x="332.4" y="144">RSVD_AH2</text>
<text x="332.4" y="141.6">RSVD_F29</text>
<text x="342.9" y="141.5">F29</text>
<text x="342.9" y="143.8">AH2</text>
<text x="342.9" y="139.2">AE4</text>
<text x="290.2" y="148.3">CPU_XDP_BPMB&lt;2&gt;</text>
<text x="290.2" y="146">CPU_XDP_BPMB&lt;1&gt;</text>
<text x="310.8" y="148.4">G4</text>
<text x="310.8" y="146.1">C9</text>
<text x="315" y="146.2">FC41/BPMB1*</text>
<text x="315" y="148.5">TESTHI_9/BPMB2*</text>
<text x="333.5" y="148.5">RSVD_N5</text>
<text x="333.5" y="146.2">RSVD_V2</text>
<text x="342.9" y="146.1">V2</text>
<text x="342.9" y="148.4">N5</text>
<text x="281" y="154">XDP_DBRESET_L</text>
<text x="290.2" y="150.7">CPU_XDP_BPMB&lt;3&gt;</text>
<text x="309.8" y="154.2">AC2</text>
<text x="310.8" y="150.7">G3</text>
<text x="315" y="154.3">DBR*</text>
<text x="315" y="150.8">TESTHI_8/BPMB3*</text>
<text x="332.4" y="153.2">RSVD_AE6</text>
<text x="332.4" y="155.5">RSVD_D16</text>
<text x="333.5" y="150.8">RSVD_E7</text>
<text x="342.9" y="150.7">E7</text>
<text x="342.9" y="155.3">D16</text>
<text x="342.9" y="153">AE6</text>
<text x="305.5" y="158.9">NC</text>
<text x="309.8" y="160">AJ3</text>
<text x="309.8" y="157.7">AK3</text>
<text x="315" y="157.8">ITPCLK_0</text>
<text x="315" y="160">ITPCLK_1</text>
<text x="332.4" y="157.8">RSVD_A20</text>
<text x="332.4" y="160">RSVD_E23</text>
<text x="342.9" y="160">E23</text>
<text x="342.9" y="157.7">A20</text>
<text x="198" y="165.6">PPCPU_VTT_OUT_RIGHT</text>
<text x="332.4" y="164.7">RSVD_D14</text>
<text x="332.4" y="162.3">RSVD_F23</text>
<text x="333.5" y="167">RSVD_E6</text>
<text x="342.9" y="162.2">F23</text>
<text x="342.9" y="166.9">E6</text>
<text x="342.9" y="164.5">D14</text>
<text x="333.5" y="173.9">RSVD_D1</text>
<text x="333.5" y="169.3">RSVD_E5</text>
<text x="333.5" y="171.6">RSVD_J3</text>
<text x="342.9" y="171.5">J3</text>
<text x="342.9" y="169.2">E5</text>
<text x="342.9" y="173.8">D1</text>
<text x="194.6" y="189.8">CPU_XDP_BPM_L&lt;0&gt;</text>
<text x="194.6" y="194.4">CPU_XDP_BPM_L&lt;2&gt;</text>
<text x="194.6" y="192.1">CPU_XDP_BPM_L&lt;1&gt;</text>
<text x="194.6" y="196.7">CPU_XDP_BPM_L&lt;3&gt;</text>
<text x="194.6" y="201.4">CPU_XDP_BPM_L&lt;5&gt;</text>
<text x="194.6" y="199">CPU_XDP_BPM_L&lt;4&gt;</text>
<text x="67.7" y="209.4">CPU_COMP&lt;8&gt;</text>
<text x="259.2" y="209.4">PPCPU_VTT_OUT_LEFT</text>
<text x="67.7" y="211.7">CPU_COMP&lt;3&gt;</text>
<text x="67.7" y="214">CPU_COMP&lt;2&gt;</text>
<text x="67.7" y="216.4">CPU_COMP&lt;1&gt;</text>
<text x="67.7" y="218.6">CPU_COMP&lt;0&gt;</text>
<text x="195.9" y="221.2">(ALSO WRITTEN AS BPM2)</text>
<text x="195.9" y="225.7">KENTSFIELD CPU SUPPORT</text>
<text x="207.5" y="230.2">CPU_XDP_BPMB&lt;3&gt;</text>
<text x="207.5" y="232.4">CPU_XDP_BPMB&lt;2&gt;</text>
<text x="207.3" y="234.8">CPU_XDP_BPMB&lt;1&gt;</text>
<text x="207.3" y="237.1">CPU_XDP_BPMB&lt;0&gt;</text>
</g>
<g font-size="1.4">
<text x="309.8" y="41">1</text>
<text x="317.1" y="41">2</text>
<text x="311.5" y="45.7">MF-LF</text>
<text x="311.5" y="44.6">1/16W</text>
<text x="312.5" y="46.8">402</text>
<text x="312.9" y="43.4">5%</text>
<text x="309.8" y="53.6">1</text>
<text x="317.1" y="53.6">2</text>
<text x="234.9" y="59.2">1</text>
<text x="249.9" y="59.2">1</text>
<text x="263.7" y="59.2">1</text>
<text x="276.4" y="59.2">1</text>
<text x="287.9" y="59.2">1</text>
<text x="311.5" y="57.3">1/16W</text>
<text x="311.5" y="58.4">MF-LF</text>
<text x="312.5" y="59.5">402</text>
<text x="312.9" y="56.1">5%</text>
<text x="229.9" y="64.4">1/16W</text>
<text x="229.9" y="65.6">MF-LF</text>
<text x="232.7" y="63.2">5%</text>
<text x="244.9" y="64.4">1/16W</text>
<text x="244.9" y="65.6">MF-LF</text>
<text x="247.6" y="63.2">5%</text>
<text x="258.7" y="64.4">1/16W</text>
<text x="258.7" y="65.6">MF-LF</text>
<text x="261.5" y="63.2">5%</text>
<text x="271.4" y="64.4">1/16W</text>
<text x="271.4" y="65.6">MF-LF</text>
<text x="274.2" y="63.2">5%</text>
<text x="283" y="64.4">1/16W</text>
<text x="283" y="65.6">MF-LF</text>
<text x="285.8" y="63.2">5%</text>
<text x="231.8" y="66.7">402</text>
<text x="234.9" y="67.3">2</text>
<text x="246.8" y="66.7">402</text>
<text x="249.9" y="67.3">2</text>
<text x="260.7" y="66.7">402</text>
<text x="263.7" y="67.3">2</text>
<text x="273.4" y="66.7">402</text>
<text x="276.4" y="67.3">2</text>
<text x="284.9" y="66.7">402</text>
<text x="287.9" y="67.3">2</text>
<text x="309.8" y="66.3">1</text>
<text x="311.5" y="71.1">MF-LF</text>
<text x="311.5" y="69.9">1/16W</text>
<text x="312.9" y="68.8">5%</text>
<text x="317.1" y="66.3">2</text>
<text x="47.8" y="77.7">1</text>
<text x="312.5" y="72.2">402</text>
<text x="48.9" y="81.6">1%</text>
<text x="48.9" y="82.8">1/16W</text>
<text x="66.4" y="83.2">IN</text>
<text x="169.3" y="83.2">IN</text>
<text x="47.8" y="85.7">2</text>
<text x="48.9" y="84">MF-LF</text>
<text x="48.9" y="85.1">402</text>
<text x="66.3" y="85.5">OUT</text>
<text x="66.3" y="87.7">OUT</text>
<text x="168.5" y="87.7">OUT</text>
<text x="168.5" y="85.5">OUT</text>
<text x="204.7" y="86.6">IN</text>
<text x="204.7" y="88.9">IN</text>
<text x="22.4" y="91.2">OUT</text>
<text x="66.3" y="93.6">OUT</text>
<text x="168.5" y="90.1">OUT</text>
<text x="168.5" y="92.4">OUT</text>
<text x="204.6" y="91.2">OUT</text>
<text x="204.7" y="93.6">IN</text>
<text x="204.7" y="95.9">IN</text>
<text x="168.5" y="99.3">OUT</text>
<text x="168.5" y="101.6">OUT</text>
<text x="168.5" y="103.9">OUT</text>
<text x="166.5" y="118">1</text>
<text x="62.8" y="124.9">1</text>
<text x="167.7" y="124.3">MF-LF</text>
<text x="167.7" y="122">5%</text>
<text x="167.7" y="123.1">1/16W</text>
<text x="167.7" y="125.5">402</text>
<text x="373.2" y="125.8">IN</text>
<text x="63.9" y="131.3">MF-LF</text>
<text x="63.9" y="130.1">1/16W</text>
<text x="63.9" y="129">5%</text>
<text x="166.5" y="126.1">2</text>
<text x="232.2" y="129.3">BI</text>
<text x="232.2" y="131.6">BI</text>
<text x="62.8" y="133">2</text>
<text x="63.9" y="132.4">402</text>
<text x="232.2" y="136.2">BI</text>
<text x="232.2" y="133.9">BI</text>
<text x="232.2" y="140.8">BI</text>
<text x="232.2" y="138.5">BI</text>
<text x="284.1" y="146.6">BI</text>
<text x="284.1" y="144.3">BI</text>
<text x="284.1" y="148.9">BI</text>
<text x="277.4" y="154.6">IN</text>
<text x="284.1" y="151.2">BI</text>
<text x="218.4" y="174.4">1</text>
<text x="219.5" y="178.5">5%</text>
<text x="219.5" y="179.7">1/16W</text>
<text x="230" y="174.4">1</text>
<text x="231.1" y="178.5">5%</text>
<text x="231.1" y="179.7">1/16W</text>
<text x="240.4" y="174.4">1</text>
<text x="241.5" y="178.5">5%</text>
<text x="241.5" y="179.7">1/16W</text>
<text x="250.7" y="174.4">1</text>
<text x="251.9" y="178.5">5%</text>
<text x="251.9" y="179.7">1/16W</text>
<text x="262.2" y="174.4">1</text>
<text x="263.4" y="178.5">5%</text>
<text x="263.4" y="179.7">1/16W</text>
<text x="273.7" y="174.4">1</text>
<text x="274.9" y="178.5">5%</text>
<text x="274.9" y="179.7">1/16W</text>
<text x="218.4" y="182.6">2</text>
<text x="219.5" y="180.8">MF-LF</text>
<text x="219.5" y="182">402</text>
<text x="230" y="182.6">2</text>
<text x="231.1" y="182">402</text>
<text x="231.1" y="180.8">MF-LF</text>
<text x="240.4" y="182.6">2</text>
<text x="241.5" y="180.8">MF-LF</text>
<text x="241.5" y="182">402</text>
<text x="250.7" y="182.6">2</text>
<text x="251.9" y="180.8">MF-LF</text>
<text x="251.9" y="182">402</text>
<text x="262.2" y="182.6">2</text>
<text x="263.4" y="182">402</text>
<text x="263.4" y="180.8">MF-LF</text>
<text x="273.7" y="182.6">2</text>
<text x="274.9" y="182">402</text>
<text x="274.9" y="180.8">MF-LF</text>
<text x="224.2" y="217.1">1</text>
<text x="225.4" y="221.2">5%</text>
<text x="235.7" y="217.1">1</text>
<text x="236.9" y="221.2">5%</text>
<text x="247.2" y="217.1">1</text>
<text x="248.4" y="221.2">5%</text>
<text x="258.7" y="217.1">1</text>
<text x="259.9" y="221.2">5%</text>
<text x="97.4" y="222.9">1</text>
<text x="98.6" y="226.9">1%</text>
<text x="110.1" y="222.9">1</text>
<text x="111.3" y="226.9">1%</text>
<text x="121.6" y="222.9">1</text>
<text x="122.8" y="226.9">1%</text>
<text x="134.3" y="222.9">1</text>
<text x="135.5" y="226.9">1%</text>
<text x="147" y="222.9">1</text>
<text x="148.1" y="226.9">1%</text>
<text x="224.2" y="225.2">2</text>
<text x="225.4" y="223.5">MF-LF</text>
<text x="225.4" y="224.6">402</text>
<text x="225.4" y="222.3">1/16W</text>
<text x="235.7" y="225.2">2</text>
<text x="236.9" y="224.6">402</text>
<text x="236.9" y="222.3">1/16W</text>
<text x="236.9" y="223.5">MF-LF</text>
<text x="247.2" y="225.2">2</text>
<text x="248.4" y="222.3">1/16W</text>
<text x="248.4" y="223.5">MF-LF</text>
<text x="248.4" y="224.6">402</text>
<text x="258.7" y="225.2">2</text>
<text x="259.9" y="224.6">402</text>
<text x="259.9" y="223.5">MF-LF</text>
<text x="259.9" y="222.3">1/16W</text>
<text x="97.4" y="231">2</text>
<text x="98.6" y="230.4">402</text>
<text x="98.6" y="228.1">1/16W</text>
<text x="98.6" y="229.2">MF-LF</text>
<text x="110.1" y="231">2</text>
<text x="111.3" y="229.2">MF-LF</text>
<text x="111.3" y="230.4">402</text>
<text x="111.3" y="228.1">1/16W</text>
<text x="121.6" y="231">2</text>
<text x="122.8" y="229.2">MF-LF</text>
<text x="122.8" y="230.4">402</text>
<text x="122.8" y="228.1">1/16W</text>
<text x="134.3" y="231">2</text>
<text x="135.5" y="230.4">402</text>
<text x="135.5" y="229.2">MF-LF</text>
<text x="135.5" y="228.1">1/16W</text>
<text x="147" y="231">2</text>
<text x="148.1" y="228.1">1/16W</text>
<text x="148.1" y="229.2">MF-LF</text>
<text x="148.1" y="230.4">402</text>
<text x="195.4" y="230.7">BI</text>
<text x="195.4" y="233">BI</text>
<text x="195.4" y="235.3">BI</text>
<text x="195.4" y="237.7">BI</text>
<text x="322.7" y="234.4">PAGE TITLE</text>
<text x="369.5" y="239.6">DRAWING NUMBER</text>
<text x="388.5" y="239.6">SIZE</text>
<text x="369.5" y="244.2">REVISION</text>
<text x="323.3" y="251.1">THE INFORMATION CONTAINED HEREIN IS THE</text>
<text x="369.5" y="248.9">BRANCH</text>
<text x="323.3" y="253.4">THE POSESSOR AGREES TO THE FOLLOWING:</text>
<text x="323.3" y="252.3">PROPRIETARY PROPERTY OF APPLE COMPUTER, INC.</text>
<text x="323.7" y="256.9">II NOT TO REPRODUCE OR COPY IT</text>
<text x="324.6" y="255.2">I TO MAINTAIN THIS DOCUMENT IN CONFIDENCE</text>
<text x="369.5" y="253.4">PAGE</text>
<text x="322.7" y="258.6">III NOT TO REVEAL OR PUBLISH IT IN WHOLE OR PART</text>
<text x="323.7" y="260.4">IV ALL RIGHTS RESERVED</text>
<text x="369.5" y="258.1">SHEET</text>
</g>
<g font-size="1">
<text x="348.3" y="36.7">10</text>
<text x="350.4" y="36.7">11 12</text>
<text x="236.9" y="43.6">12 11</text>
<text x="241" y="43.6">10</text>
<text x="228.2" y="49.4">12 6</text>
<text x="208" y="55.1">12</text>
<text x="210.1" y="55.1">11 10</text>
<text x="14.4" y="71.3">12 11</text>
<text x="18.5" y="71.3">10</text>
<text x="60.6" y="82.8">108 55</text>
<text x="172.5" y="82.8">13</text>
<text x="174.7" y="82.8">14 100</text>
<text x="60.5" y="87.4">108 55</text>
<text x="60.5" y="85.1">108 55</text>
<text x="172.6" y="85.1">14</text>
<text x="172.6" y="89.8">14</text>
<text x="172.6" y="87.4">14</text>
<text x="174.7" y="85.1">100</text>
<text x="174.7" y="89.8">100</text>
<text x="174.7" y="87.4">100</text>
<text x="198.9" y="88.6">100</text>
<text x="198.9" y="86.3">100</text>
<text x="201.7" y="88.6">13</text>
<text x="201.7" y="86.3">13</text>
<text x="14.6" y="90.9">100 50</text>
<text x="19.5" y="90.9">14</text>
<text x="58.4" y="93.2">100</text>
<text x="61.2" y="93.2">50 14</text>
<text x="172.6" y="92.1">71</text>
<text x="198.9" y="95.5">100</text>
<text x="198.9" y="93.2">100</text>
<text x="198.9" y="90.9">100 13</text>
<text x="201.7" y="95.5">13</text>
<text x="201.7" y="93.2">13</text>
<text x="63.2" y="100.1">100</text>
<text x="63.2" y="97.8">100</text>
<text x="66" y="100.1">29 10</text>
<text x="66" y="97.8">29 10</text>
<text x="172.6" y="101.3">14</text>
<text x="172.6" y="99">14</text>
<text x="174.8" y="101.3">100</text>
<text x="174.8" y="99">100</text>
<text x="172.6" y="103.6">14</text>
<text x="174.8" y="103.6">100</text>
<text x="65.4" y="109.3">100 11</text>
<text x="65.4" y="114">100 11</text>
<text x="65.4" y="111.6">100 11</text>
<text x="65.4" y="116.3">100 11</text>
<text x="65.4" y="118.6">100 11</text>
<text x="376.6" y="125.5">70</text>
<text x="378.7" y="125.5">71</text>
<text x="224.5" y="131.3">100</text>
<text x="224.5" y="129">100</text>
<text x="227.3" y="131.3">13 11</text>
<text x="227.3" y="129">13 11</text>
<text x="224.5" y="133.5">100</text>
<text x="224.5" y="135.8">100</text>
<text x="227.3" y="133.5">13 11</text>
<text x="227.3" y="135.8">13 11</text>
<text x="224.5" y="138.1">100</text>
<text x="224.5" y="140.5">100</text>
<text x="227.3" y="138.1">13 11</text>
<text x="227.3" y="140.5">13 11</text>
<text x="276.4" y="144">100</text>
<text x="279.2" y="144">13 11</text>
<text x="276.4" y="148.5">100</text>
<text x="276.4" y="146.2">100</text>
<text x="279.2" y="148.5">13 11</text>
<text x="279.2" y="146.2">13 11</text>
<text x="272.2" y="154.3">28</text>
<text x="274.3" y="154.3">13</text>
<text x="276.4" y="150.8">100</text>
<text x="279.2" y="150.8">13 11</text>
<text x="190.8" y="165.8">12</text>
<text x="192.9" y="165.8">11 10</text>
<text x="187.8" y="190">100 13</text>
<text x="192.6" y="190">11</text>
<text x="187.8" y="194.7">100 13</text>
<text x="187.8" y="192.3">100 13</text>
<text x="187.8" y="197">100 13</text>
<text x="192.6" y="194.7">11</text>
<text x="192.6" y="192.3">11</text>
<text x="192.6" y="197">11</text>
<text x="187.8" y="201.5">100 13</text>
<text x="187.8" y="199.2">100 13</text>
<text x="192.6" y="201.5">11</text>
<text x="192.6" y="199.2">11</text>
<text x="63" y="209.7">100</text>
<text x="65.8" y="209.7">11</text>
<text x="279.1" y="209.7">10</text>
<text x="281.3" y="209.7">11 12</text>
<text x="63" y="211.9">100</text>
<text x="63" y="214.2">100</text>
<text x="65.8" y="211.9">11</text>
<text x="65.8" y="214.2">11</text>
<text x="63" y="216.5">100</text>
<text x="63" y="218.9">100</text>
<text x="65.8" y="216.5">11</text>
<text x="65.8" y="218.9">11</text>
<text x="187.7" y="232.7">100 13</text>
<text x="187.7" y="230.4">100 13</text>
<text x="192.5" y="232.7">11</text>
<text x="192.5" y="230.4">11</text>
<text x="187.7" y="237.3">100 13</text>
<text x="187.7" y="235">100 13</text>
<text x="192.5" y="237.3">11</text>
<text x="192.5" y="235">11</text>
</g>
<text font-size=".9" x="337.3" y="245.4">R</text>
</svg>
